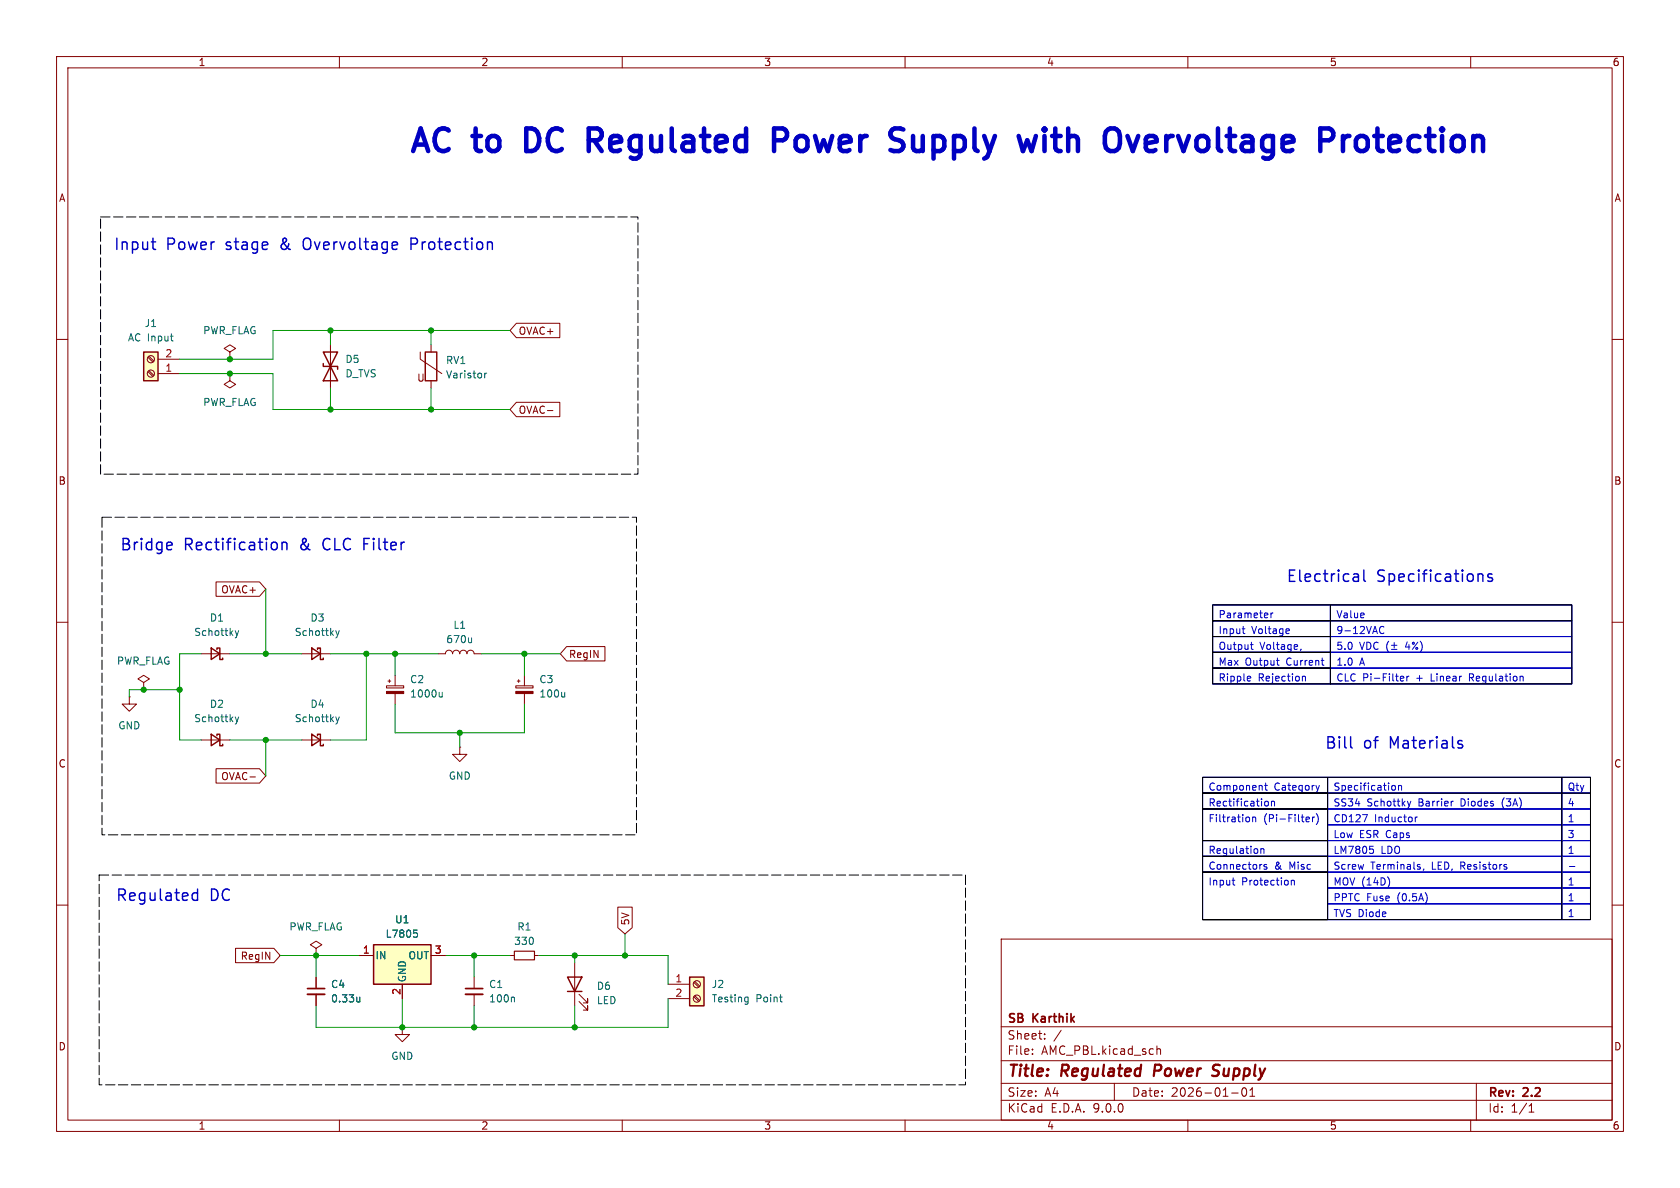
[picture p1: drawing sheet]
<svg xmlns="http://www.w3.org/2000/svg" width="297mm" height="210mm" viewBox="0 0 297 210" stroke-linecap="round" stroke-linejoin="round" font-family="sans-serif">
<g fill="none" stroke="#840000" stroke-width=".18">
<path d="M10 10h277v190h-277zM12 12h273v186h-273zM60 10v2M110 10v2M160 10v2M210 10v2M260 10v2M10 60h2M40.6 66v1.3l1.1 .6-1.1 .7-1-.7 1-.6M40.6 66h.1M58.4 61v7.6M285 60h2"/>
<path d="M10 110h2M285 110h2M10 160h2M83.8 172.7v2.1M83.8 175.8v2M177 166h108v32h-108zM285 160h2M60 198v2M110 198v2M160 198v2M177 194.5h108M177 191.5h108"/>
<path d="M177 187.5h108M177 181.5h108M182.5 186.3v.1M182.5 185.5v.1M184.7 183.6v.1M184.7 182.8v.1M187.6 182.1l-1.3 2M197 191.5v3M204.5 184.9v1.5M204.5 185.5l.2-.1 .4 .1 .1 .9M210 198v2M217.7 193.2h1.2"/>
<path d="M219.7 192.4a.81 .81 0 0 0 .3 1.4l.2-.1 .2-.5-.2-.8M221 193.8h.8M221 192.7l.4-.4v1.5M260 198v2M261 191.5v6.5M270.3 196.6h.9M270.3 195.5l.4-.4v1.5"/>
</g>
<path d="M204.2 188.2l-.2 2M215.3 190a.85 .85 0 0 1-1 .1M215.4 188.2l-.7 .1a.46 .46 0 0 0-.3 .5 .46 .46 0 0 0 .4 .4l.5 .2" fill="none" stroke="#840000" stroke-width=".4"/>
<path d="M57.1 62.2h2.6l-2.6 5.1h2.6zM57.1 64.3v.5h2.6v.5" fill="none" stroke="#840000" stroke-width=".25"/>
<path d="M82.3 174.8h3" fill="none" stroke="#840000" stroke-width=".3"/>
<path d="M82.3 175.8h3" fill="none" stroke="#840000" stroke-width=".33"/>
<path d="M90.8 176.3l.1 .2v.6" fill="none" stroke="#006464" stroke-width=".18"/>
<path d="M66 167h10.2v7h-10.2z" fill="#ffffc2"/>
<path d="M66 167h10.2v7h-10.2zM100.3 172.7h2.6l-1.3 2.6zM100.3 175.3h2.6" fill="none" stroke="#840000" stroke-width=".25"/>
<path d="M63.5 168.9h2.5M71.1 174v2.5M76.2 168.9h2.5M90.2 168.9h.7M94.5 168.9h.7M101.6 170.2v7.6M102.4 177l1.5 1.6v-.8v.8h-.8M102.4 175.8l1.5 1.5v-.8v.8h-.8M71.1 181.6v1.3h1.3l-1.3 1.3-1.3-1.3h1.3M71.1 181.6h.1" fill="none" stroke="#840000" stroke-width=".18"/>
<path d="M73.1 164.4h.7M73.3 164.9h.3l.2 .2v.5l-.5 .1" fill="none" stroke="#006464" stroke-width=".18"/>
<path d="M90.9 168.1h3.6v1.6h-3.6z" fill="none" stroke="#840000" stroke-width=".2"/>
<path d="M121.9 172.7h2.6v5.1h-2.6z" fill="#ffffc2"/>
<path d="M75.2 62.2h2v5.1h-2zM37.3 114.6l1.6 1-1.6 1zM38.4 114.8v-.2h.5v2h.5v-.3M55.1 114.6l1.5 1-1.5 1zM56.1 114.8v-.2h.5v2h.5v-.3M37.3 129.8l1.6 1-1.6 1zM38.4 130v-.2h.5v2h.5v-.2M55.1 129.8l1.5 1-1.5 1zM56.1 130v-.2h.5v2h.5v-.2M121.9 172.7h2.6v5.1h-2.6z" fill="none" stroke="#840000" stroke-width=".25"/>
<g fill="none" stroke="#840000" stroke-width=".18">
<path d="M40.6 62.2l1.1-.6-1.1-.6-1 .6 1 .6v1.3M40.6 63.5h.1M74.3 62.2v1.3l3.8 2.5M76.2 61v1.2M76.2 67.3v1.3M35.6 115.6h5M53.3 115.6h5.1M77.5 115.6h1.2a.64 .64 0 0 1 .7-.7 .64 .64 0 0 1 .6 .7 .64 .64 0 0 1 .6-.7 .64 .64 0 0 1 .7 .7 .64 .64 0 0 1 .6-.7 .64 .64 0 0 1 .6 .7 .64 .64 0 0 1 .7-.7 .64 .64 0 0 1 .6 .7h1.3M92.7 119.4v1.8M22.9 123.2v1.3h1.2l-1.2 1.2-1.3-1.2h1.3M22.9 123.2h.1M25.4 120.7l1-.7-1-.6-1 .6 1 .7v1.2"/>
<path d="M25.4 121.9h.1M35.6 130.8h5M53.3 130.8h5.1M81.3 132.1v1.3h1.2l-1.2 1.2-1.3-1.2h1.3M81.3 132.1h.1M91.2 121.2h3v.4h-3zM91.4 120.4h.5M91.7 120.1v.6M92.7 122.6v1.9M55.9 167.6l1-.6-1-.6-1 .6 1 .6v1.3M55.9 168.9h.1M55.9 172.7v2.1"/>
<path d="M55.9 175.8v2M118.1 174h3.8M118.1 176.5h3.8M122.7 173.7l.8 .8M122.7 176.2l.8 .8M122.8 173.5l.9 .8M122.8 176l.9 .9"/>
<circle cx="123.2" cy="176.5" r=".63"/>
<circle cx="123.2" cy="174" r=".63"/>
</g>
<g fill="none" stroke="#006464" stroke-width=".18">
<path d="M85.7 66v.8M86 66l-.3 .2M41.6 111.5l.3 .8M41.9 112.3l-.3 .5M42.2 111.5l-.3 .8M59.4 111.5l.3 .8M59.7 112.3l-.3 .5M60 111.5l-.3 .8M83.4 112.8v.8M83.4 113.5l-.2 .1M41.6 126.7l.3 .9M41.9 127.6l-.3 .4"/>
<path d="M42.2 126.7l-.3 .9M59.4 126.7l.3 .9M59.7 127.6l-.3 .4M60 126.7l-.3 .9M99.8 122.4v.8M99.8 123.1l-.1 .1M63.6 177l-.4 .1M63.6 176.3v.8M131.9 176.3h.4M132.3 176.3v1l-.3 .2M132.3 177l-.4 .1M137.8 176.3h.5"/>
<path d="M138.2 177.1h.1"/>
</g>
<path d="M91.2 122.2h3v.4h-3z" fill="#840000" stroke="#840000" stroke-width=".18"/>
<path d="M54.4 174.8h3" fill="none" stroke="#840000" stroke-width=".3"/>
<path d="M54.4 175.8h3" fill="none" stroke="#840000" stroke-width=".33"/>
<path d="M25.4 62.2h2.5v5.1h-2.5z" fill="#ffffc2"/>
<path d="M25.4 62.2h2.5v5.1h-2.5z" fill="none" stroke="#840000" stroke-width=".25"/>
<g fill="none" stroke="#840000" stroke-width=".18">
<path d="M91.3 57.1h7.7v2.6h-7.7l-1.1-1.3zM26.2 65.7l.8 .8M26.2 63.2l.8 .8M26.3 65.5l.9 .9M26.3 63l.9 .8M27.9 66h3.8M27.9 63.5h3.8M91.3 71.1h7.7v2.6h-7.7l-1.1-1.3zM96.8 72.6h.9M38.2 102.9h7.7l1.1 1.2-1.1 1.3h-7.7zM69.8 119.4v1.8M100.2 114.3h6.7v2.5h-6.7l-1.1-1.2z"/>
<path d="M38.2 135.9h7.7l1.1 1.3-1.1 1.2h-7.7zM44.2 137.3h1M68.3 121.2h3.1v.4h-3.1zM68.6 120.4h.5M68.8 120.1v.6M69.8 122.6v1.9M41.6 167.6h6.8l1.1 1.3-1.1 1.3h-6.8zM55.9 172.7v2.1M55.9 175.8v2M63.5 168.9h2.5M71.1 174v2.5M76.2 168.9h2.5"/>
<path d="M109.2 160.4h2.6v3.6l-1.3 1.1-1.3-1.1z"/>
<circle cx="26.7" cy="66" r=".63"/>
<circle cx="26.7" cy="63.5" r=".63"/>
</g>
<path d="M30.1 59.4h.5M30.5 60.3h.1M78.2 122.4v.8M78.2 123.1l-.2 .1h-.3M63.6 176.3v.8M63.6 177l-.4 .1M73.1 164.4h.7M73.3 164.9h.3l.2 .2v.5l-.5 .1" fill="none" stroke="#006464" stroke-width=".18"/>
<path d="M68.3 122.2h3.1v.4h-3.1z" fill="#840000" stroke="#840000" stroke-width=".18"/>
<g fill="none" stroke="#0000c2" stroke-width=".18">
<path d="M214.4 106.9h20.8v2.8h-20.8zM214.4 109.7h20.8v2.8h-20.8zM214.4 112.5h20.8v2.8h-20.8zM214.4 115.3h20.8v2.8h-20.8zM214.4 118.1h20.8v2.8h-20.8zM219.6 111.2h.5M219.8 111.9l.3 .1M220.7 119.5l.4 .1v.2l-.6 .2M221.1 114h.4M221.2 113.5v1.1l.3 .2M224.7 108.4v.8M225 108.4l-.3 .2"/>
<path d="M225.6 116.7h.5M226 117.6h.1M227.8 111.2l.1 .3-.6 .1M227.9 111.9l-.1 .1M230 114.7l-.1 .3M230.2 119.7l.2-.2 .3 .1 .1 .8M233.6 116.7h.5M233.9 117.6h.2M235.2 106.9h42.7v2.8h-42.7zM235.2 109.7h42.7v2.8h-42.7zM235.2 112.5h42.7v2.8h-42.7zM235.2 115.3h42.7v2.8h-42.7z"/>
<path d="M235.2 118.1h42.7v2.8h-42.7zM240.4 113.5l.4 1.3 .4-1.3M241.6 113.5a.64 .64 0 0 1 .8 .7 .64 .64 0 0 1-.8 .6zM243.6 113.6a.6 .6 0 0 0-.8 .5 .6 .6 0 0 0 .6 .7l.2-.1M243.9 111.5l.2 .4 .3 .1 .3-.1M244.7 110.9l-.3-.2-.3 .1-.2 .5M245.5 113.3a1.46 1.46 0 0 0 0 2M246 114.8h1M246 114.1h1M246.5 113.6v1M247.6 119.7l.1-.2h.3l.2 .2v.1l-.6 .2M248.7 119.5v.9"/>
<path d="M249.1 119.5l-.4 .3M269.1 119.5l.2 .2v.7M212.6 137.4h22.1v2.8h-22.1zM221.1 120.3l-.4 .1M223.6 138.8h.5M223.7 138.4v1.1l.4 .2M233.2 138.8l-.3 .9M234.7 137.4h41.4v2.8h-41.4zM246.2 138.9l.3-.1 .2 .3-.1 .5-.1 .1-.3-.1M247.2 139l.2-.2 .3 .1 .1 .8M247.2 138.8v.9M247.6 120.2l.1 .2 .4-.1"/>
<path d="M276.1 137.4h5.1v2.8h-5.1zM212.6 140.2h22.1v2.8h-22.1zM212.6 143h22.1v5.6h-22.1zM212.6 148.6h22.1v2.8h-22.1zM212.6 151.4h22.1v2.8h-22.1zM212.6 154.2h22.1v8.4h-22.1zM217.8 155.6h.5M218.1 156.4l.2 .1M220.8 144.5l.1 .2-.1 .5M221.5 144.6l.1-.2 .3 .1 .1 .8M221.5 144.4v.9M222.9 150v.9"/>
<path d="M222.9 150.1l.2-.1 .3 .1v.8M223.6 141.8l.4-.2 .2 .3-.1 .5-.3 .1-.2-.1M223.9 152.9l-.3-.1-.2 .2 .1 .2 .4 .1v.3h-.5M224.8 141.8l.2-.2 .3 .1v.8M224.8 141.6v.9M228.3 155.7l.2-.1 .3 .1v.8M228.3 155.6v.9M231.1 144.4l.3 .1 .1 .2-.6 .2M231.4 145.2l-.3 .1M232 144.4v.9M232.4 144.4l-.4 .3M232.7 143.8a1.46 1.46 0 0 1 0 2"/>
<path d="M234.7 140.2h41.4v2.8h-41.4zM234.7 143h41.4v2.8h-41.4zM234.7 145.8h41.4v2.8h-41.4zM234.7 148.6h41.4v2.8h-41.4zM234.7 151.4h41.4v2.8h-41.4zM234.7 154.2h41.4v2.8h-41.4zM234.7 157h41.4v2.8h-41.4zM234.7 159.8h41.4v2.8h-41.4zM240.9 144h.8l-.5 1.3M242.2 149.6h.6M242.6 150.1l.2 .2v.3l-.2 .3M245.6 155.5v.9"/>
<path d="M248.8 141.6l.3 .9M249.1 142.5l-.1 .3M249.4 141.6l-.3 .9M250.2 144.4v.9M250.6 144.4l-.4 .3M250.9 153.2l.2 .2-.2 .3M250.9 152.8l.1 .1M251.7 153.6l-.1 .2M256.8 141.6h.1M266.3 153.3v.3M276.1 140.2h5.1v2.8h-5.1zM276.1 143h5.1v2.8h-5.1z"/>
<path d="M276.1 145.8h5.1v2.8h-5.1zM276.1 148.6h5.1v2.8h-5.1zM276.1 151.4h5.1v2.8h-5.1zM276.1 154.2h5.1v2.8h-5.1zM276.1 157h5.1v2.8h-5.1zM276.1 159.8h5.1v2.8h-5.1zM277.5 153.2h.9"/>
</g>
<g fill="none" stroke="#000" stroke-width=".18">
<path d="M214.4 106.9h63.5v14h-63.5zM214.4 109.7h63.5M214.4 112.5h20.8M214.4 115.3h20.8M214.4 118.1h20.8M235.2 106.9v14M212.6 137.4h68.6v25.2h-68.6zM234.7 137.4v25.2h-22.1M276.1 137.4v25.2M212.6 140.2h68.6M212.6 143h22.1M212.6 148.6h22.1"/>
<path d="M212.6 151.4h22.1M212.6 154.2h22.1"/>
</g>
<g fill="none" stroke="#009600" stroke-width=".18">
<path d="M58.4 58.4v2.6M76.2 58.4v2.6M90.2 58.4h-41.9v5.1h-16.6M31.7 66h16.6v6.4h41.9M58.4 68.6v3.8M76.2 68.6v3.8M35.6 115.6h-3.9v15.2h3.9M40.6 115.6h12.7M47 104.1v11.5M58.4 115.6h19.1M64.8 115.6v15.2h-6.4M69.8 115.6v3.8"/>
<path d="M85.1 115.6h14M92.7 115.6v3.8M31.7 121.9h-8.8v1.3M40.6 130.8h12.7M47 130.8v6.4M69.8 124.5v5h22.9v-5M81.3 129.5v2.6M49.5 168.9h14M55.9 168.9v3.8M71.1 176.5v5.1M78.7 168.9h11.5M83.8 168.9v3.8"/>
<path d="M83.8 177.8v3.8M95.2 168.9h22.9v5.1M101.6 168.9v1.3M101.6 177.8v3.8M110.5 165.1v3.8M118.1 176.5v5.1h-62.2v-3.8"/>
</g>
<g fill="none" stroke="#0000c2" stroke-width=".25">
<path d="M26.8 42.8h.7M27 43.8l.1 .2 .4 .1M72.7 43.1h.7M73.4 42.1h-.7v2M50 95.9l.1-.1 .5 .1 .1 1.3M239.3 101.5l.2-.1 .6 .1 .1 1.3M239.3 102.7l.2 .1 .7-.1M240.2 101.9l-.9 .2M241.1 100.8v1.7l.3 .3M261.4 101.5l.2-.1 .5 .1 .1 1.3M263.8 101.5l-.5-.1-.3 .3 .1 .3 .7 .2 .1 .2-.1 .3-.2 .1-.6-.1M238.8 130.2v1.7l.3 .3"/>
<path d="M258 131.6l.5 .1 .1 .2-.3 .3h-.4M258 130.9l.5 .1M34.9 157.2v2M34.9 157.9l-.5-.1-.4 .4v.6l.2 .3 .2 .1 .5-.1"/>
</g>
<g fill="none" stroke="#0000c2" stroke-width=".8">
<path d="M104.1 22.7h1.5M104.1 24.8h1.5M105 24.8l1.4 1.9M136.8 24.8h1.6a1.09 1.09 0 0 0 .8-1 1.09 1.09 0 0 0-.8-1.1h-1.6v4M161.4 24v2.1l.2 .4 .4 .2h.6M184.7 22.7v.4M184.7 24v2.7M184.7 22.7l-.2 .2 .2 .2M184.7 22.7l.1 .2-.1 .2M186 24h1.5M201.2 24l-.9 2.7M203.9 24h-.8l-.3 .2-.2 .4v1.5l.2 .4 .3 .2h.8"/>
<path d="M204.5 25l-1.9 .4M239.9 24.4a1.09 1.09 0 0 1 1.1-.4 1.09 1.09 0 0 1 .8 .8v1.1a1.09 1.09 0 0 1-1 .8 1.09 1.09 0 0 1-1.1-.8v-1.1z"/>
</g>
<path d="M17.8 38.4h95v45.4h-95zM18 91.4h94.5v56.2h-94.5zM17.5 154.7h153.2v37.1h-153.2z" fill="none" stroke="#000" stroke-width=".18" stroke-dasharray="1.7 .6"/>
<g fill="#009600" stroke="#009600" stroke-width=".18">
<circle cx="81.3" cy="129.5" r=".46"/>
<circle cx="64.8" cy="115.6" r=".46"/>
<circle cx="92.7" cy="115.6" r=".46"/>
<circle cx="69.8" cy="115.6" r=".46"/>
<circle cx="83.8" cy="168.9" r=".46"/>
<circle cx="110.5" cy="168.9" r=".46"/>
<circle cx="101.6" cy="181.6" r=".46"/>
<circle cx="83.8" cy="181.6" r=".46"/>
<circle cx="101.6" cy="168.9" r=".46"/>
<circle cx="71.1" cy="181.6" r=".46"/>
<circle cx="55.9" cy="168.9" r=".46"/>
<circle cx="47" cy="130.8" r=".46"/>
<circle cx="47" cy="115.6" r=".46"/>
<circle cx="31.7" cy="121.9" r=".46"/>
<circle cx="76.2" cy="72.4" r=".46"/>
<circle cx="58.4" cy="72.4" r=".46"/>
<circle cx="58.4" cy="58.4" r=".46"/>
<circle cx="40.6" cy="66" r=".46"/>
<circle cx="40.6" cy="63.5" r=".46"/>
<circle cx="76.2" cy="58.4" r=".46"/>
<circle cx="25.4" cy="121.9" r=".46"/>
</g>
<g font-size="5.6" fill="#0000c2">
<text x="71.9" y="28.1">AC</text>
<text x="83.9" y="28.1">to</text>
<text x="94.5" y="28.1">DC</text>
<text x="107.1" y="28.1">Regulated</text>
<text x="141.5" y="28.1">Power</text>
<text x="163.9" y="28.1">Supply</text>
<text x="188.3" y="28.1">with</text>
<text x="205" y="28.1">Overvoltage</text>
<text x="244.5" y="28.1">Protection</text>
</g>
<g font-size="2.8" fill="#0000c2">
<text x="20" y="44.6">Input</text>
<text x="29.4" y="44.6">Power</text>
<text x="40.1" y="44.6">stage</text>
<text x="50.1" y="44.6">&amp;</text>
<text x="54.5" y="44.6">Overvoltage</text>
<text x="73.8" y="44.6">Protection</text>
<text x="21.1" y="97.7">Bridge</text>
<text x="32.5" y="97.7">Rectification</text>
<text x="53.3" y="97.7">&amp;</text>
<text x="57.6" y="97.7">CLC Filter</text>
<text x="227.3" y="103.2">Electrical</text>
<text x="243.4" y="103.2">Specifications</text>
<text x="234.1" y="132.7">Bill</text>
<text x="241" y="132.7">of</text>
<text x="245.9" y="132.7">Materials</text>
<text x="20.4" y="159.6">Regulated</text>
<text x="37.1" y="159.6">DC</text>
</g>
<g font-size="2.8" fill="#840000">
<text x="178" y="190.9">Title:</text>
<text x="187.7" y="190.9">Regulated</text>
<text x="204.8" y="190.9">Power</text>
<text x="216" y="190.9">Supply</text>
</g>
<g font-size="2.1" fill="#840000">
<text x="178" y="184">Sheet:</text>
<text x="178" y="181.2">SB</text>
<text x="182.7" y="181.2">Karthik</text>
<text x="178" y="186.7">File:</text>
<text x="184.1" y="186.7">AMC_PBL.kicad_sch</text>
<text x="178" y="196.9">KiCad</text>
<text x="178" y="194.1">Size:</text>
<text x="184.7" y="194.1">A4</text>
<text x="185.7" y="196.9">E.D.A.</text>
<text x="193.3" y="196.9">9.0.0</text>
<text x="200" y="194.1">Date:</text>
<text x="207" y="194.1">2026-01-01</text>
<text x="263" y="194.3">Rev:</text>
<text x="263" y="196.9">Id:</text>
<text x="267.1" y="196.9">1/1</text>
<text x="269.4" y="194.3">2.2</text>
</g>
<g font-size="1.8" fill="#840000">
<text x="35" y="11.9">1</text>
<text x="85" y="11.9">2</text>
<text x="135" y="11.9">3</text>
<text x="185" y="11.9">4</text>
<text x="235" y="11.9">5</text>
<text x="285" y="11.9">6</text>
<text x="10.3" y="35.9">A</text>
<text x="285.3" y="35.9">A</text>
<text x="91.6" y="59.4">OVAC+</text>
<text x="73.7" y="67.7">U</text>
<text x="91.6" y="73.3">OVAC-</text>
<text x="10.3" y="85.9">B</text>
<text x="285.3" y="85.9">B</text>
<text x="39" y="105.1">OVAC+</text>
<text x="100.5" y="116.5">RegIN</text>
<text x="10.3" y="135.9">C</text>
<text x="285.3" y="135.9">C</text>
<text x="39" y="138.1">OVAC-</text>
<text x="111.4" y="163.7" transform="rotate(-90 111.4 163.7)">5V</text>
<text x="42.5" y="169.9">RegIN</text>
<text x="10.3" y="185.9">D</text>
<text x="285.3" y="185.9">D</text>
<text x="35" y="199.9">1</text>
<text x="85" y="199.9">2</text>
<text x="135" y="199.9">3</text>
<text x="185" y="199.9">4</text>
<text x="235" y="199.9">5</text>
<text x="285" y="199.9">6</text>
</g>
<g font-size="1.8" fill="#006464">
<text x="25.5" y="58">J1</text>
<text x="35.8" y="59.3">PWR_FLAG</text>
<text x="22.5" y="60.6">AC Input</text>
<text x="61" y="64.4">D5</text>
<text x="78.7" y="64.6">RV1</text>
<text x="35.8" y="72">PWR_FLAG</text>
<text x="61" y="66.9">D_TVS</text>
<text x="78.7" y="67.1">Varistor</text>
<text x="34.2" y="112.6">Schottky</text>
<text x="37" y="110.1">D1</text>
<text x="52" y="112.6">Schottky</text>
<text x="54.8" y="110.1">D3</text>
<text x="78.8" y="113.9">670u</text>
<text x="80.1" y="111.4">L1</text>
<text x="20.6" y="117.7">PWR_FLAG</text>
<text x="37" y="125.3">D2</text>
<text x="54.8" y="125.3">D4</text>
<text x="72.4" y="121">C2</text>
<text x="72.4" y="123.5">1000u</text>
<text x="95.3" y="121">C3</text>
<text x="95.3" y="123.5">100u</text>
<text x="20.8" y="129.1">GND</text>
<text x="34.2" y="127.9">Schottky</text>
<text x="52" y="127.9">Schottky</text>
<text x="79.2" y="138">GND</text>
<text x="51.1" y="164.7">PWR_FLAG</text>
<text x="68.1" y="166">L7805</text>
<text x="69.7" y="163.4">U1</text>
<text x="90.8" y="167.2">330</text>
<text x="91.4" y="164.7">R1</text>
<text x="66.3" y="169.8">IN</text>
<text x="72" y="173.7" transform="rotate(-90 72 173.7)">GND</text>
<text x="72.1" y="169.8">OUT</text>
<text x="58.4" y="174.9">C4</text>
<text x="58.4" y="177.4">0.33u</text>
<text x="86.4" y="174.9">C1</text>
<text x="86.4" y="177.4">100n</text>
<text x="105.4" y="175.2">D6</text>
<text x="105.4" y="177.7">LED</text>
<text x="125.7" y="174.9">J2</text>
<text x="125.7" y="177.4">Testing</text>
<text x="133.6" y="177.4">Point</text>
<text x="69.1" y="187.6">GND</text>
</g>
<g font-size="1.8" fill="#a90000">
<text x="29.1" y="65.8">1</text>
<text x="29.1" y="63.2">2</text>
<text x="64.1" y="168.7">1</text>
<text x="76.8" y="168.7">3</text>
<text x="119.3" y="173.7">1</text>
<text x="70.9" y="176" transform="rotate(-90 70.9 176)">2</text>
<text x="119.3" y="176.3">2</text>
</g>
<g font-size="1.8" fill="#0000c2">
<text x="215.3" y="109.6">Parameter</text>
<text x="215.3" y="112.4">Input</text>
<text x="221.3" y="112.4">Voltage</text>
<text x="236.2" y="109.6">Value</text>
<text x="236.2" y="112.4">9-12VAC</text>
<text x="215.3" y="115.2">Output</text>
<text x="215.3" y="118">Max</text>
<text x="220.1" y="118">Output</text>
<text x="222.7" y="115.2">Voltage,</text>
<text x="227.5" y="118">Current</text>
<text x="236.2" y="115.2">5.0</text>
<text x="236.2" y="118">1.0</text>
<text x="240.4" y="118">A</text>
<text x="248.7" y="115.2">4%)</text>
<text x="215.3" y="120.8">Ripple</text>
<text x="222.4" y="120.8">Rejection</text>
<text x="236.2" y="120.8">CLC Pi-Filter</text>
<text x="250.5" y="120.8">+</text>
<text x="253.2" y="120.8">Linear</text>
<text x="260.2" y="120.8">Regulation</text>
<text x="213.6" y="140.1">Component</text>
<text x="213.6" y="142.9">Rectification</text>
<text x="225.2" y="140.1">Category</text>
<text x="235.6" y="140.1">Specification</text>
<text x="235.6" y="142.9">SS34</text>
<text x="241.7" y="142.9">Schottky</text>
<text x="250.9" y="142.9">Barrier</text>
<text x="258.5" y="142.9">Diodes</text>
<text x="266" y="142.9">(3A)</text>
<text x="277.1" y="140.1">Qty</text>
<text x="277.1" y="142.9">4</text>
<text x="213.6" y="145.7">Filtration</text>
<text x="223.4" y="145.7">(Pi-Filter)</text>
<text x="235.6" y="145.7">CD127</text>
<text x="235.6" y="148.5">Low</text>
<text x="240.3" y="148.5">ESR Caps</text>
<text x="243" y="145.7">Inductor</text>
<text x="277.1" y="145.7">1</text>
<text x="277.1" y="148.5">3</text>
<text x="213.6" y="151.3">Regulation</text>
<text x="213.6" y="154.1">Connectors</text>
<text x="225.3" y="154.1">&amp;</text>
<text x="228" y="154.1">Misc</text>
<text x="235.6" y="151.3">LM7805</text>
<text x="235.6" y="154.1">Screw</text>
<text x="242.3" y="154.1">Terminals,</text>
<text x="244.1" y="151.3">LDO</text>
<text x="253.2" y="154.1">LED,</text>
<text x="258.5" y="154.1">Resistors</text>
<text x="277.1" y="151.3">1</text>
<text x="213.6" y="156.9">Input</text>
<text x="219.5" y="156.9">Protection</text>
<text x="235.6" y="156.9">MOV (14D)</text>
<text x="235.6" y="159.7">PPTC Fuse</text>
<text x="247.1" y="159.7">(0.5A)</text>
<text x="277.1" y="156.9">1</text>
<text x="277.1" y="159.7">1</text>
<text x="235.6" y="162.4">TVS Diode</text>
<text x="277.1" y="162.4">1</text>
</g>
</svg>
